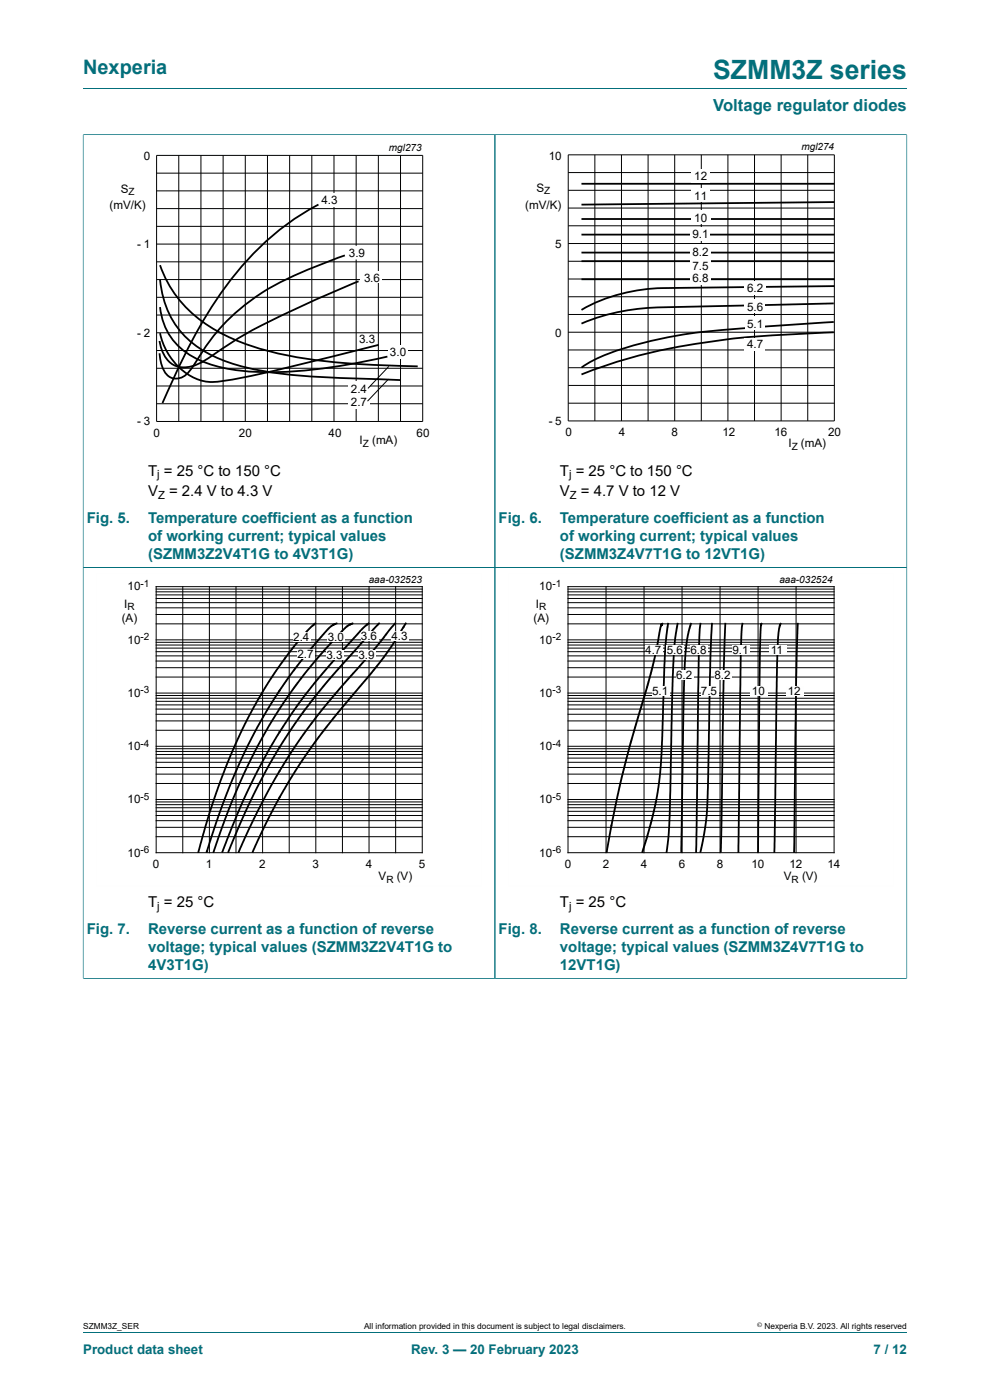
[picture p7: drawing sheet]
<svg xmlns="http://www.w3.org/2000/svg" width="210mm" height="297mm" viewBox="0 0 210 297" stroke-linecap="round" stroke-linejoin="round" font-family="sans-serif">
<path d="M17.6 18.8h174.8M17.6 28.5v91.9h87.4v-91.8h-87.4" fill="none" stroke="#036f7b" stroke-width=".21"/>
<path d="M33.9 56.3a25.8 25.8 0 0 0 13.3 14.5 64.3 64.3 0 0 0 23.3 6l8.1 .6 10 .3M33.9 59.3a18.9 18.9 0 0 0 11.4 16.3 56.6 56.6 0 0 0 19.9 4.2l19.7 .8M67.6 43.4a61.2 61.2 0 0 0-23.7 23.3 156.1 156.1 0 0 0-9.4 18.8M73.2 54.2l-1.5 .5a94.6 94.6 0 0 0-16.1 7.4 42.4 42.4 0 0 0-14.4 15.3 6 6 0 0 1-3.1 2.8 2.89 2.89 0 0 1-3.6-2.1l-.5-1.8-.2-1.3M76.1 59.7a254.6 254.6 0 0 0-24.6 11.5l-1.5 .9a73.7 73.7 0 0 1-8.4 5.3 5.1 5.1 0 0 1-7.3-3.1l-.5-2M33.9 65.2a13.5 13.5 0 0 0 9 11.4 40.2 40.2 0 0 0 17.2 2.3 127.3 127.3 0 0 0 22.1-3.3M33.9 70.7a13 13 0 0 0 10 10.3 46.4 46.4 0 0 0 11.5-1.7l24.9-6.1" fill="none" stroke="#000" stroke-width=".38"/>
<g fill="none" stroke="#000" stroke-width=".21">
<path d="M33.2 33h56.5v56.4h-56.5zM33.2 36.7h56.5M37.9 33v56.4M42.6 33v56.4M47.3 33v56.4M52 33v56.4M56.7 33v56.4M61.4 33v56.4M66.1 33v56.4M70.8 33v56.4M75.5 33v56.4M80.3 33v56.4"/>
<path d="M85 33v56.4M33.2 59.3h56.5M33.2 55.5h56.5M33.2 44.3h56.5M33.2 51.8h56.5M33.2 40.5h56.5M33.2 48h56.5M33.2 70.6h56.5M33.2 74.4h56.5M33.2 78.1h56.5M33.2 63.1h56.5M33.2 66.8h56.5"/>
<path d="M33.2 81.9h56.5M33.2 85.6h56.5"/>
</g>
<path d="M20.4 30h81.8v66.3h-81.8z" fill="none" stroke="#fff" stroke-width=".21"/>
<g fill="#fff">
<path d="M68.3 40.9h3.8v2.9h-3.8z"/>
<path d="M73.7 52.1l4.1 .1v2.9l-4.1-.1z"/>
<path d="M76.5 57.6h4.5v2.5h-4.5z"/>
<path d="M82.4 73.3h4.1v2.9h-4.1z"/>
<path d="M73.9 80.9h4.5v2.9h-4.5z"/>
<path d="M73.9 83.8h4.5v3h-4.5z"/>
</g>
<g fill="none" stroke="#000" stroke-width=".21">
<path d="M120.5 32.8h56.5v56.5h-56.5zM120.5 36.6h56.5M126.2 32.8v56.5M131.8 32.8v56.5M137.5 32.8v56.5M143.1 32.8v56.5M148.8 32.8v56.5M154.4 32.8v56.5M160.1 32.8v56.5M165.7 32.8v56.5M171.3 32.8v56.5M120.5 59.2h56.5"/>
<path d="M120.5 55.4h56.5M120.5 44.1h56.5M120.5 51.7h56.5M120.5 40.4h56.5M120.5 47.9h56.5M82.5 77.7l-4.5 4.7M120.5 70.5h56.5M120.5 74.2h56.5M120.5 78h56.5M120.5 63h56.5M120.5 66.7h56.5M82.4 80.4l-4.4 4.7"/>
<path d="M120.5 81.8h56.5M120.5 85.5h56.5"/>
</g>
<path d="M192.4 28.5v91.9h-87.4v-91.8h87.4" fill="none" stroke="#036f7b" stroke-width=".21"/>
<path d="M123.3 39h53.7M123.3 55.4h53.7M123.3 59.2h53.7M123.3 53.6h53.7M123.3 49.8h53.7M123.3 46.5h53.7M177 42.9l-53.7 .5M176.9 64.4l-32.4 .7a52.5 52.5 0 0 0-19.8 3l-1.4 .5M176.9 68.3h-.8a515.5 515.5 0 0 0-31.2 2.7 75.2 75.2 0 0 0-19 5.4l-2.6 1.6M176.9 70.5a213.4 213.4 0 0 0-33.2 3.1 106.2 106.2 0 0 0-20.4 5.8M177 60.7l-30.4 .3a63.9 63.9 0 0 0-12.7 .9 33.2 33.2 0 0 0-10.6 3.8" fill="none" stroke="#000" stroke-width=".38"/>
<path d="M107.8 30h81.8v66.3h-81.8z" fill="none" stroke="#fff" stroke-width=".21"/>
<g fill="#fff">
<path d="M158 71.8h4.2v2.6h-4.2z"/>
<path d="M146.7 35.8h3.8v2.9h-3.8z"/>
<path d="M146.7 40h3.8v2.9h-3.8z"/>
<path d="M146.6 44.6h4v2.9h-4z"/>
<path d="M146.5 48.2h4.1v2.9h-4.1z"/>
<path d="M146.5 51.8h4.2v2.9h-4.2z"/>
<path d="M146.5 54.8h4.2v2.9h-4.2z"/>
<path d="M146.4 57.5h4.2v2.9h-4.2z"/>
<path d="M157.9 59.6h4.4v2.9h-4.4z"/>
<path d="M158 63.5h4.2v2.9h-4.2z"/>
<path d="M158.1 67.1h4v2.9h-4z"/>
</g>
<path d="M17.6 207.6h87.4v-87.2h-87.4v87.2" fill="none" stroke="#036f7b" stroke-width=".21"/>
<path d="M102.3 121.6h-81.9v66.4h81.9" fill="none" stroke="#fefefe" stroke-width=".21"/>
<g fill="none" stroke="#000" stroke-width=".21">
<path d="M33.1 124.5h56.5v56.4h-56.5zM33.1 139.1h56.5M33.1 138.3h56.5M33.1 137.5h56.5M33.1 136.8h56.5M33.1 136.3h56.5M33.1 135.7h56.5M33.1 132.3h56.5M33.1 130.4h56.5M33.1 128.9h56.5M33.1 127.9h56.5M33.1 127h56.5"/>
<path d="M33.1 126.2h56.5M33.1 125.6h56.5M33.1 125h56.5M38.8 124.5v56.4M44.4 124.5v56.4M50.1 124.5v56.4M55.7 124.5v56.4M61.3 124.5v56.4M67 124.5v56.4M72.6 124.5v56.4M78.3 124.5v56.4M83.9 124.5v56.4"/>
<path d="M33.1 159.4h56.5M33.1 158.8h56.5M33.1 158.3h56.5M33.1 154.9h56.5M33.1 152.9h56.5M33.1 151.5h56.5M33.1 150.4h56.5M33.1 149.5h56.5M33.1 148.8h56.5M33.1 148.1h56.5M33.1 147.5h56.5M33.1 147h56.5"/>
<path d="M33.1 143.6h56.5M33.1 141.6h56.5M33.1 140.2h56.5M33.1 177.5h56.5M33.1 175.5h56.5M33.1 174.1h56.5M33.1 173h56.5M33.1 172.1h56.5M33.1 171.4h56.5M33.1 170.7h56.5M33.1 170.1h56.5M33.1 169.6h56.5"/>
<path d="M33.1 166.2h56.5M33.1 164.2h56.5M33.1 162.8h56.5M33.1 161.7h56.5M33.1 160.8h56.5M33.1 160.1h56.5"/>
</g>
<path d="M66.9 132.3l-1.5 1.2-1.8 2.1-4.1 5.4-3.4 5.1-3.7 6.6-2.8 5.8-2.8 7.1-2.7 8-2 7.2M71.4 132.3l-1.1 .5-.8 .7-5.9 7-4 5.5-3.9 6.3-3.4 6.3-2.9 6.6-2.7 6.9-2.9 8.6M74.8 132.3l-1.1 .5-.7 .6-4.6 4.9-3 3.6-4 5.3-3.9 6-3.4 6.1-3.1 6.4-2.4 5.8-3.3 9.2M78.2 132.3l-1.4 1.2-4.5 4.9-5.6 6.5-3.9 5.1-3.7 5.6-3.4 5.9-3.3 6.5-2.4 5.4-2.8 7.3M80.4 132.3l-11.9 13.4-3.7 4.8-3.3 4.5-3.6 5.8-3.2 6-3.2 6.6-3.1 7.3M83.8 132.3l-5 6.2-10.3 11.8-5.1 6.9-3.3 5-3.1 5.4-3.2 6.1-3.2 7M86.1 132.3l-2.5 4-2.3 3.3-10.5 12.7-3.2 4-3.3 4.8-3.1 4.8-2.6 4.5-2.5 4.9-2.5 5.4" fill="none" stroke="#000" stroke-width=".38"/>
<g fill="#fefefe">
<path d="M63 137.7h3.8v2.1h-3.8z"/>
<path d="M69.5 134h3.7v2.1h-3.7z"/>
<path d="M69.2 138h3.7v2.1h-3.7z"/>
<path d="M76.5 134h3.8v2h-3.8z"/>
<path d="M76 137.9h3.7v2.1h-3.7z"/>
<path d="M83 134h3.7v2h-3.7z"/>
<path d="M62.1 134h3.8v2.1h-3.8z"/>
</g>
<path d="M192.4 207.6h-87.4v-87.2h87.4v87.2" fill="none" stroke="#036f7b" stroke-width=".21"/>
<path d="M189.6 121.6h-81.8v66.4h81.8" fill="none" stroke="#fefefe" stroke-width=".21"/>
<g fill="none" stroke="#000" stroke-width=".21">
<path d="M120.5 124.5h56.4v56.4h-56.4zM120.5 139.1h56.4M120.5 138.3h56.4M120.5 137.5h56.4M120.5 136.8h56.4M120.5 136.3h56.4M120.5 135.7h56.4M120.5 132.3h56.4M120.5 130.4h56.4M120.5 128.9h56.4M120.5 127.9h56.4M120.5 127h56.4"/>
<path d="M120.5 126.2h56.4M120.5 125.6h56.4M120.5 125h56.4M128.6 124.5v56.4M136.6 124.5v56.4M144.7 124.5v56.4M152.7 124.5v56.4M160.8 124.5v56.4M168.9 124.5v56.4M120.5 159.4h56.4M120.5 158.8h56.4M120.5 158.3h56.4"/>
<path d="M120.5 154.9h56.4M120.5 152.9h56.4M120.5 151.5h56.4M120.5 150.4h56.4M120.5 149.5h56.4M120.5 148.8h56.4M120.5 148.1h56.4M120.5 147.5h56.4M120.5 147h56.4M120.5 143.6h56.4M120.5 141.6h56.4M120.5 140.2h56.4"/>
<path d="M120.5 177.5h56.4M120.5 175.5h56.4M120.5 174.1h56.4M120.5 173h56.4M120.5 172.1h56.4M120.5 171.4h56.4M120.5 170.7h56.4M120.5 170.1h56.4M120.5 169.6h56.4M120.5 166.2h56.4M120.5 164.2h56.4M120.5 162.8h56.4"/>
<path d="M120.5 161.7h56.4M120.5 160.8h56.4M120.5 160.1h56.4"/>
</g>
<path d="M140.5 132.3l-.4 .9-1 5.2-1.1 4.7-4.1 14-2 7.9-1.9 8.8-1.3 6.9M141.7 132.3l-.6 5.8-.6 18.8-.6 8.1-.5 3.8-.7 3.3-2.4 8.7M143.7 132.3l-.6 4.1-.3 4.6-.7 32.2-.3 4-.4 3.5M146.6 132.3l-.6 1.8-.4 2.3-.4 5.2-.7 39.1M148.6 132.3l-.4 6.9-.5 41.5M151 132.3l-.3 7.4-.7 31.4-.4 4.1-1 5.5M153.9 132.3l-.4 10.2-.6 38.2M157.5 132.3l-.2 2.1-.2 5-.5 41.3M161.5 132.3l-.2 1.6-.1 5.7-.4 41.1M165.6 132.3l-.3 1-.2 1.8-.3 5.7-.5 39.9M169.2 132.3l-.3 11.6-.5 36.8" fill="none" stroke="#000" stroke-width=".38"/>
<g fill="#fefefe">
<path d="M138.3 145.6h3.7v2.1h-3.7z"/>
<path d="M141.4 137h3.7v2h-3.7z"/>
<path d="M143.3 142.1h3.8v2.1h-3.8z"/>
<path d="M146.4 137h3.8v2h-3.8z"/>
<path d="M148.7 145.6h3.7v2.1h-3.7z"/>
<path d="M151.5 142.1h3.7v2.1h-3.7z"/>
<path d="M155.3 137h3.7v2h-3.7z"/>
<path d="M159.1 145.6h3.7v2.1h-3.7z"/>
<path d="M163.1 137h3.7v2h-3.7z"/>
<path d="M166.7 145.6h3.7v2.1h-3.7z"/>
<path d="M136.9 137h3.7v2h-3.7z"/>
</g>
<path d="M17.6 28.6v178.9M17.7 28.6h174.6M105 28.6v178.9M192.4 28.6v178.9M17.7 120.4h174.6M17.7 207.6h174.6M17.6 282.6h174.8" fill="none" stroke="#036f7b" stroke-width=".21"/>
<text font-size="5.6" fill="#036f7b" x="151.3" y="16.8">SZMM3Z series</text>
<text font-size="4.2" fill="#036f7b" x="17.6" y="15.6">Nexperia</text>
<text font-size="3.5" fill="#036f7b" x="151.3" y="23.7">Voltage regulator diodes</text>
<g font-size="3.2">
<text x="31.4" y="100.9">T = 25 °C to 150 °C</text>
<text x="118.8" y="100.9">T = 25 °C to 150 °C</text>
<text x="31.4" y="105.3">V</text>
<text x="35.9" y="105.3">= 2.4 V to 4.3 V</text>
<text x="118.8" y="105.3">V</text>
<text x="123.2" y="105.3">= 4.7 V to 12 V</text>
<text x="31.4" y="192.5">T = 25 °C</text>
<text x="118.8" y="192.5">T = 25 °C</text>
</g>
<g font-size="3.2" fill="#036f7b">
<text x="18.4" y="110.9">Fig. 5.</text>
<text x="31.4" y="110.9">Temperature coefficient as a function</text>
<text x="105.8" y="110.9">Fig. 6.</text>
<text x="118.8" y="110.9">Temperature coefficient as a function</text>
<text x="31.4" y="114.7">of working current; typical values</text>
<text x="31.4" y="118.5">(SZMM3Z2V4T1G to 4V3T1G)</text>
<text x="118.8" y="114.7">of working current; typical values</text>
<text x="118.8" y="118.5">(SZMM3Z4V7T1G to 12VT1G)</text>
<text x="18.4" y="198.1">Fig. 7.</text>
<text x="31.4" y="198.1">Reverse current as a function of reverse</text>
<text x="31.4" y="201.9">voltage; typical values (SZMM3Z2V4T1G to</text>
<text x="105.8" y="198.1">Fig. 8.</text>
<text x="118.8" y="198.1">Reverse current as a function of reverse</text>
<text x="118.8" y="201.9">voltage; typical values (SZMM3Z4V7T1G to</text>
<text x="31.4" y="205.7">4V3T1G)</text>
<text x="118.8" y="205.7">12VT1G)</text>
</g>
<g font-size="2.8" fill="#036f7b">
<text x="17.6" y="287.2">Product data sheet</text>
<text x="87.2" y="287.2">Rev. 3 — 20 February 2023</text>
<text x="185.3" y="287.2">7 / 12</text>
</g>
<g font-size="2.5">
<text x="30.5" y="34">0</text>
<text x="116.4" y="33.9">10</text>
<text x="25.6" y="40.9">S</text>
<text x="113.8" y="40.8">S</text>
<text x="147.2" y="38.2">12</text>
<text x="23.2" y="44.4">(mV/K)</text>
<text x="68.2" y="43.4">4.3</text>
<text x="111.4" y="44.3">(mV/K)</text>
<text x="147.2" y="42.4">11</text>
<text x="147.2" y="47">10</text>
<text x="29.1" y="52.7">- 1</text>
<text x="117.8" y="52.6">5</text>
<text x="146.9" y="50.6">9.</text>
<text x="149" y="50.6">1</text>
<text x="74" y="54.5">3.</text>
<text x="76.1" y="54.5">9</text>
<text x="77.2" y="59.7">3.6</text>
<text x="146.9" y="54.2">8.</text>
<text x="146.9" y="57.2">7.</text>
<text x="146.9" y="59.9">6.</text>
<text x="149" y="54.2">2</text>
<text x="149" y="57.2">5</text>
<text x="149" y="59.9">8</text>
<text x="158.5" y="62">6.</text>
<text x="158.5" y="65.9">5.</text>
<text x="160.5" y="62">2</text>
<text x="160.5" y="65.9">6</text>
<text x="29.1" y="71.5">- 2</text>
<text x="117.8" y="71.4">0</text>
<text x="158.5" y="69.5">5.</text>
<text x="160.5" y="69.5">1</text>
<text x="76.2" y="72.8">3.3</text>
<text x="82.7" y="75.6">3.0</text>
<text x="158.5" y="73.9">4.</text>
<text x="160.5" y="73.9">7</text>
<text x="74.4" y="83.4">2</text>
<text x="75.8" y="83.4">.4</text>
<text x="74.4" y="86.2">2</text>
<text x="75.8" y="86.2">.7</text>
<text x="29.1" y="90.2">- 3</text>
<text x="32.6" y="92.8">0</text>
<text x="50.7" y="92.8">20</text>
<text x="69.7" y="92.8">40</text>
<text x="76.3" y="94.2">I</text>
<text x="78.9" y="94.2">(mA)</text>
<text x="88.3" y="92.8">60</text>
<text x="116.4" y="90.1">- 5</text>
<text x="119.9" y="92.6">0</text>
<text x="131.2" y="92.6">4</text>
<text x="142.4" y="92.6">8</text>
<text x="153.3" y="92.6">12</text>
<text x="164.3" y="92.6">16</text>
<text x="167.2" y="94.9">I</text>
<text x="169.9" y="94.9">(mA)</text>
<text x="175.7" y="92.6">20</text>
<text x="27" y="125.3">10</text>
<text x="114.4" y="125.3">10</text>
<text x="25.8" y="132">(A)</text>
<text x="26.3" y="129.1">I</text>
<text x="113.2" y="132">(A)</text>
<text x="113.7" y="129.1">I</text>
<text x="27" y="136.6">10</text>
<text x="62.2" y="135.9">2.4</text>
<text x="69.5" y="135.9">3.0</text>
<text x="76.6" y="135.9">3.6</text>
<text x="83" y="135.9">4.3</text>
<text x="114.4" y="136.6">10</text>
<text x="63.1" y="139.6">2.7</text>
<text x="69.3" y="139.9">3.3</text>
<text x="76.1" y="139.8">3.9</text>
<text x="136.9" y="138.8">4.7</text>
<text x="141.4" y="138.8">5.6</text>
<text x="146.5" y="138.8">6.8</text>
<text x="155.3" y="138.8">9.1</text>
<text x="163.5" y="138.8">11</text>
<text x="27" y="147.9">10</text>
<text x="114.4" y="147.9">10</text>
<text x="138.3" y="147.5">5.1</text>
<text x="143.4" y="144">6.2</text>
<text x="148.7" y="147.5">7.5</text>
<text x="151.5" y="144">8.2</text>
<text x="159.5" y="147.5">1</text>
<text x="160.9" y="147.5">0</text>
<text x="167.1" y="147.5">12</text>
<text x="27" y="159.2">10</text>
<text x="114.4" y="159.2">10</text>
<text x="27" y="170.4">10</text>
<text x="114.4" y="170.4">10</text>
<text x="27" y="181.7">10</text>
<text x="32.4" y="184.2">0</text>
<text x="43.7" y="184.2">1</text>
<text x="55" y="184.2">2</text>
<text x="66.3" y="184.2">3</text>
<text x="77.6" y="184.2">4</text>
<text x="88.9" y="184.2">5</text>
<text x="114.4" y="181.7">10</text>
<text x="119.8" y="184.2">0</text>
<text x="127.9" y="184.2">2</text>
<text x="135.9" y="184.2">4</text>
<text x="144" y="184.2">6</text>
<text x="152" y="184.2">8</text>
<text x="159.4" y="184.2">10</text>
<text x="167.5" y="184.2">12</text>
<text x="175.5" y="184.2">14</text>
<text x="80.3" y="186.8">V</text>
<text x="84.2" y="186.8">(V)</text>
<text x="166.3" y="186.8">V</text>
<text x="170.1" y="186.8">(V)</text>
</g>
<g font-size="2.4">
<text x="33.4" y="101.5">j</text>
<text x="120.7" y="101.5">j</text>
<text x="33.5" y="105.9">Z</text>
<text x="120.9" y="105.9">Z</text>
<text x="33.4" y="193.1">j</text>
<text x="120.7" y="193.1">j</text>
</g>
<g font-size="2.1">
<text x="82.5" y="32">mgl273</text>
<text x="170" y="31.8">mgl274</text>
<text x="27.2" y="41.4">Z</text>
<text x="115.4" y="41.2">Z</text>
<text x="77" y="94.7">Z</text>
<text x="167.9" y="95.4">Z</text>
<text x="29.8" y="124.6">-1</text>
<text x="78.2" y="123.6">aaa-032523</text>
<text x="117.2" y="124.6">-1</text>
<text x="165.3" y="123.6">aaa-032524</text>
<text x="27" y="129.5">R</text>
<text x="114.4" y="129.5">R</text>
<text x="29.8" y="135.8">-2</text>
<text x="117.2" y="135.8">-2</text>
<text x="29.8" y="147.1">-3</text>
<text x="117.2" y="147.1">-3</text>
<text x="29.8" y="158.4">-4</text>
<text x="117.2" y="158.4">-4</text>
<text x="29.8" y="169.7">-5</text>
<text x="117.2" y="169.7">-5</text>
<text x="29.8" y="180.9">-6</text>
<text x="117.2" y="180.9">-6</text>
<text x="82" y="187.3">R</text>
<text x="167.9" y="187.3">R</text>
</g>
<g font-size="1.8">
<text x="17.6" y="282">SZMM3Z_SER</text>
<text x="77.2" y="282">All information provided in this document is subject to legal disclaimers.</text>
<text x="162.2" y="282">Nexperia B.V. 2023. All rights reserved</text>
</g>
<text font-size="1.4" x="160.6" y="281.6">©</text>
</svg>
